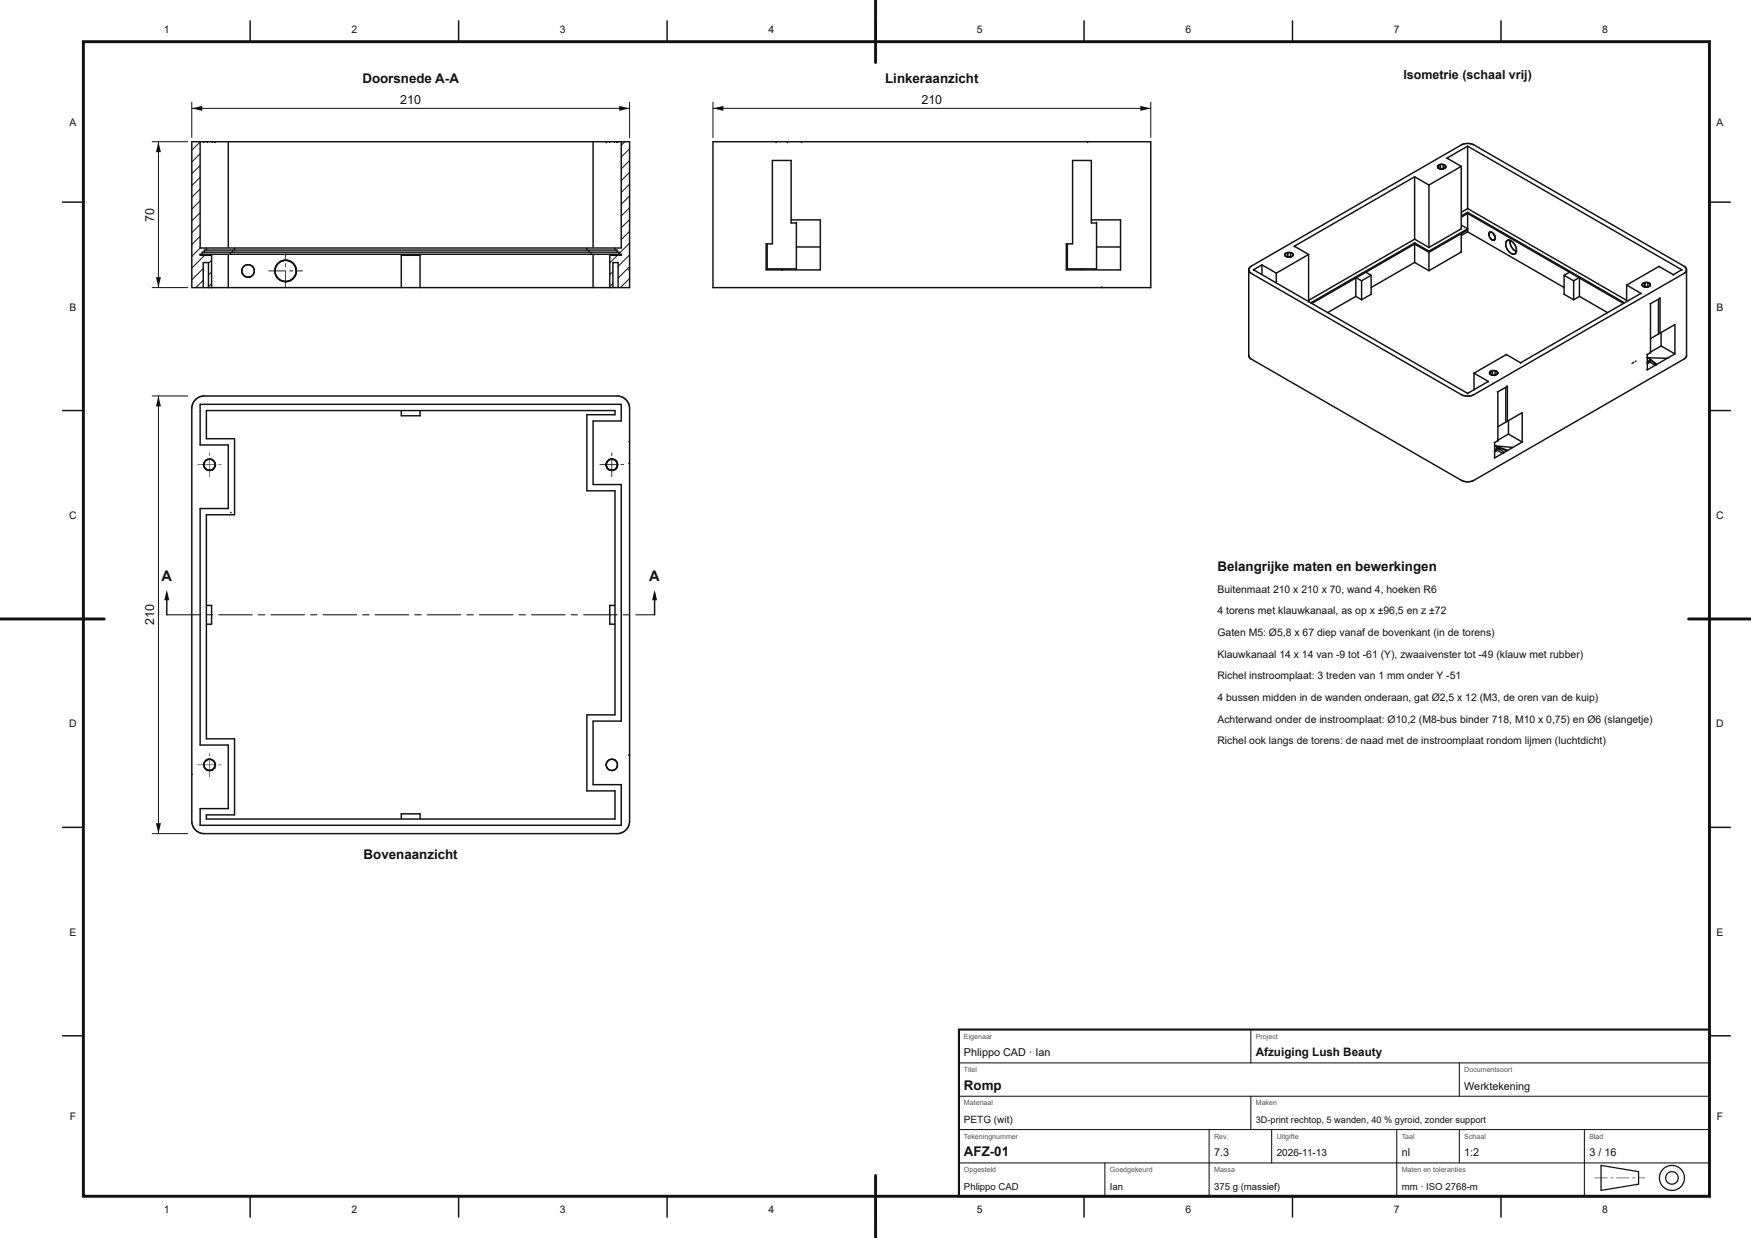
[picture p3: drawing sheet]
<svg xmlns="http://www.w3.org/2000/svg" width="420mm" height="297mm" viewBox="0 0 420 297" stroke-linecap="round" stroke-linejoin="round" font-family="sans-serif">
<g fill="none" stroke="#111" stroke-width=".35">
<path d="M48 34v25.5h1.5v.5h-.5v.5h-.5v.5h-.5v.3h2.7v7.7M48.9 34v.2M49.7 34v.2M50.9 34v.2M51.4 34v.2M51.6 34v.2M54.7 34v25.3M142.2 34v25.3M145.4 34v.2M145.5 34v.2M146.2 34v.2M147.4 34v.2"/>
<path d="M147.9 34v.2M148.1 34v.2M149 34v25.5h-1.5v.5h.5v.5h.5v.5h.5v.3h-2.8v7.7M49.7 59.5h6.5v.5h-6.5M56.4 59.5h84.2M147.3 59.5h-6.6v.5h6.6M48.7 69v-6h1.3v6M54.7 61.2v7.8M55.2 60.6v.4h-6.5M55.4 61h86.2M55.7 60.1v.4h-6.5M55.9 60.5h85.2"/>
<path d="M56.4 60h84.2M96.2 61.3h4.5v7.7h-4.5zM100.9 69h41.2M141.2 60.1v.4h6.6M141.7 60.6v.4h6.6M142.2 61v8h8.8v-35h-105v35h50.1M147 69v-6h1.2v6M150.8 64.8h.2"/>
<circle cx="59.5" cy="65" r="1.5"/>
<circle cx="68.5" cy="65" r="2.55"/>
</g>
<circle cx="59.6" cy="66.5" r=".17" fill="#111"/>
<circle cx="68.5" cy="65" r="2.55" fill="none" stroke="#111" stroke-width=".35"/>
<g fill="#111">
<path d="M64.4 65h4.1zM69.4 65h.9zM71.2 65h1.4z"/>
<path d="M68.5 65v4.1zM68.5 63.2v.9zM68.5 60.9v1.4z"/>
</g>
<circle cx="68.5" cy="65" r="2.55" fill="none" stroke="#111" stroke-width=".35"/>
<g fill="#111">
<path d="M64.4 65h4.1zM69.4 65h.9zM71.2 65h1.4z"/>
<path d="M68.5 65v4.1zM68.5 63.2v.9zM68.5 60.9v1.4z"/>
</g>
<g fill="none" stroke="#111" stroke-width=".24">
<path d="M48 39.7l-2 2M48 36.9l-2 2M48 34l-2 2M149.9 34l-.9 .9M151 38.5l-2 2M151 35.7l-2 2M48 59.5l-2 2M48 56.7l-2 2M48 53.8l-2 2M48 51l-2 2M48 48.2l-2 2M48 45.4l-2 2"/>
<path d="M48 42.5l-2 2M151 58.3l-2.5 2.5M151 55.5l-2 2M151 52.7l-2 2M151 49.8l-2 2M151 47l-2 2M151 44.2l-2 2M151 41.4l-2 2M48.7 67.2l-1.7 1.8M48.7 64.4l-2.7 2.8M49.1 61.3l-3.1 3M50.7 68.1l-.7 .7"/>
<path d="M50.7 65.2l-.7 .8M50.7 62.4l-.7 .8M147 68l-.8 .7M147 65.2l-.8 .7M148.1 61.3l-1.9 1.8M151 66.8l-2.2 2.2M151 64l-2.8 2.7M151 61.2l-2.8 2.7"/>
</g>
<g fill="none" stroke="#111" stroke-width=".35">
<path d="M46.9 95.9a3 3 0 0 1 2.1-.9h99a3 3 0 0 1 3 3v99a3 3 0 0 1-3 3h-99a3 3 0 0 1-3-3v-99a3 3 0 0 1 .9-2.1zM48 97h101v4h-6.8v15.2h6.8v56.8h-6.8v15.2h6.8v9.8h-101v-4h6.7v-15.3h-6.7v-56.7h6.7v-15.3h-6.7zM49.5 98.5h98v1h-6.8v18.2h6.8v53.8h-6.8v18.2h6.8v6.8h-98v-1h6.7v-18.3h-6.7v-53.7h6.7v-18.3h-6.7zM96.2 98.5v1.2h4.5v-1.2M48.7 111.5h.2M48.9 111.5l.4 1M49.3 112.4l.2 .2M49.4 112.5l.4 .3M49.7 112.7l.9 .1M50 110.2l1 .1M50.1 110.2l-.9 .4-.3 .9M50.9 110.3l.5 .5"/>
<path d="M51.1 112.5l-.6 .3M51.3 112.3l-.3 .3M51.4 110.7l.2 .8M51.5 111.9l-.2 .5M51.6 111.8l-.1 .1M51.6 111.5v.4M51.6 111.5h.1M145.2 111.5h.2M145.6 110.7a1.35 1.35 0 0 1 2.2-.1 1.35 1.35 0 0 1-.6 2.1 1.35 1.35 0 0 1-1.8-1.2M145.7 110.6l-.3 .9M150.8 111.1l.2 .1M55.3 122.9l.1 .1"/>
<path d="M49.5 145.2h1.2v4.5h-1.2M147.4 145.2h-1.2v4.5h1.2M48.8 183.5h.1M48.9 183.5l.4 1M49 183.1l-.1 .4M49.3 184.4l.2 .2M49.4 184.5l.2 .2M49.5 184.6l.1 .1M49.6 184.7l.8 .2M49.8 182.2l-.6 .4-.3 .5M50.4 184.8h-.2M50.5 182.2l.9 .6"/>
<path d="M50.5 182.2l-.9 .1M50.6 184.8h-.2M51.4 182.7l.2 .8M51.4 184.2l-.9 .6M51.4 184.1v.1M51.5 183.9l-.1 .3M51.6 183.8l-.1 .1M51.6 183.5v.4M51.6 183.5h.1M96.2 196.4v-1.2h4.5v1.2M145.2 183.5h.2M145.4 183.5l.1 .5 .4 .6"/>
<path d="M145.5 183l-.1 .5M145.9 184.5l1 .4M146 182.3l-.5 .8M146.6 182.2l.7 .1M146.7 182.1l-.7 .3M147.3 182.2l.4 .4M147.4 184.7l-.7 .1M147.4 184.7h-.1M147.7 182.5l.3 .6M147.9 184.2l-.5 .5M147.9 184.1v.1M148 183.1l.1 .5-.2 .6"/>
</g>
<g fill="#111">
<circle cx="50.8" cy="184.7" r=".17"/>
<circle cx="50.8" cy="112.7" r=".17"/>
</g>
<path d="M148.1 111.7v.2M151 105.8l-.1 .1M46 185.7h.1M148 183.9v.1M148 183.9h.1M150.9 181.2h.1M151 181l-.2 .1" fill="none" stroke="#111" stroke-width=".35"/>
<g fill="#111">
<circle cx="147.3" cy="182.2" r=".17"/>
<circle cx="51.3" cy="184.3" r=".17"/>
</g>
<circle cx="146.7" cy="111.5" r="1.35" fill="none" stroke="#111" stroke-width=".35"/>
<g fill="#111">
<path d="M143.9 111.5h4.1zM148.9 111.5h.8z"/>
<path d="M146.7 110.3v4.1zM146.7 108.6v.8z"/>
</g>
<circle cx="50.2" cy="111.5" r="1.35" fill="none" stroke="#111" stroke-width=".35"/>
<g fill="#111">
<path d="M47.4 111.5h4.1zM52.4 111.5h.8z"/>
<path d="M50.2 110.3v4.1zM50.2 108.6v.8z"/>
</g>
<circle cx="50.2" cy="183.5" r="1.35" fill="none" stroke="#111" stroke-width=".35"/>
<g fill="#111">
<path d="M47.4 183.5h4.1zM52.4 183.5h.8z"/>
<path d="M50.2 182.3v4.1zM50.2 180.6v.8z"/>
</g>
<circle cx="146.7" cy="111.5" r="1.35" fill="none" stroke="#111" stroke-width=".35"/>
<g fill="#111">
<path d="M143.9 111.5h4.1zM148.9 111.5h.8z"/>
<path d="M146.7 110.3v4.1zM146.7 108.6v.8z"/>
</g>
<g fill="none" stroke="#111" stroke-width=".35">
<path d="M171 34h105v35h-105M186.1 34v.2M188.8 34v.2M192.2 34v.2M260.8 34v.2M184 58.7v5.8h3.5v.2M189.7 52.8h7v12h-13v-6.3h1.5v-20h4.5v15h1.3M191 53.3v11.2h-3.3M191 59.3h5.6M256 58.7v5.8h3.5v.2M261.7 52.8h7v12h-13v-6.3h1.5v-20h4.5v15h1.3M263 53.3v11.2h-3.3"/>
<path d="M263 59.3h5.6M264.2 68.8v.2"/>
</g>
<circle cx="187.5" cy="64.8" r=".17" fill="#111"/>
<path d="M171 34v35" fill="none" stroke="#111" stroke-width=".35"/>
<path d="M46 24.5v8.5M46 26h105M151 24.5v8.5" fill="none" stroke="#111" stroke-width=".24"/>
<g fill="#111">
<path d="M46 26l2.5-.6v1.2z"/>
<path d="M148.5 25.4l2.5 .6-2.5 .6z"/>
</g>
<path d="M36.5 34h8.5M38 34v35M36.5 69h8.5" fill="none" stroke="#111" stroke-width=".24"/>
<g fill="#111">
<path d="M37.4 66.5h1.2l-.6 2.5z"/>
<path d="M38 34l.6 2.5h-1.2z"/>
</g>
<path d="M36.5 95h8.5M38 95v105M36.5 200h8.5" fill="none" stroke="#111" stroke-width=".24"/>
<g fill="#111">
<path d="M37.4 197.5h1.2l-.6 2.5z"/>
<path d="M38 95l.6 2.5h-1.2z"/>
</g>
<path d="M171 24.5v8.5M171 26h105M276 24.5v8.5" fill="none" stroke="#111" stroke-width=".24"/>
<g fill="#111">
<path d="M171 26l2.5-.6v1.2z"/>
<path d="M273.5 25.4l2.5 .6-2.5 .6z"/>
<path d="M39.9 147.4h8.1l.1 .1-.1 .1h-8zM49.4 147.4l1.7 .1-1.6 .1zM52.4 147.4h8.1l.1 .1-.1 .1h-8zM61.9 147.4l1.7 .1-1.6 .1zM64.9 147.4h8.1l.1 .1-.1 .1h-8zM74.4 147.4l1.7 .1-1.6 .1zM77.4 147.4h8.1l.1 .1-.1 .1h-8zM86.9 147.4l1.7 .1-1.6 .1zM89.9 147.4h8.1l.1 .1-.1 .1h-8zM99.4 147.4l1.7 .1-1.6 .1zM102.4 147.4h8.1l.1 .1-.1 .1h-8zM111.9 147.4l1.7 .1-1.6 .1zM114.9 147.4h8.1l.1 .1-.1 .1h-8zM124.4 147.4l1.7 .1-1.6 .1zM127.4 147.4h8.1l.1 .1-.1 .1h-8zM136.9 147.4l1.7 .1-1.6 .1zM139.9 147.4h8.1l.1 .1-.1 .1h-8zM149.4 147.4l1.7 .1-1.6 .1zM152.4 147.4h4.6l.1 .1-.1 .1h-4.5z"/>
</g>
<path d="M40 142.5v5" fill="none" stroke="#111" stroke-width=".35"/>
<path d="M40 141.5l.6 2.5h-1.2z" fill="#111"/>
<path d="M157 142.5v5" fill="none" stroke="#111" stroke-width=".35"/>
<path d="M157 141.5l.6 2.5h-1.2z" fill="#111"/>
<g fill="none" stroke="#111" stroke-width=".35">
<path d="M344.9 39.8l-.1 .3M344.9 39.8v.5M344.9 39.7v.1M345.4 39.5l-.5 .2M345.4 39.5v1.1M345.5 39.5h-.1M345.5 39.5h.6M345.5 39.5v1.1M346.1 39.5l.6 .3M346.1 39.5v1.1M346.7 39.8v.3M346.7 39.8v.5"/>
<path d="M347 37.9l3.5 2M347 37.9v.1M350.5 39.9l-7.8 4.5M350.5 39.9v15M352 35.1l51.4 29.6M352 35.1l-5 2.8M352 35.1v14.9M310.4 59.1l3.5 2M310.4 59.1v.1M339.3 42.4l3.4 2M339.3 57.4l3.4 2M339.3 58.3l3.4 2"/>
<path d="M339.3 42.4l-28.9 16.7M339.3 57.4l-25.4 14.6M339.3 58.3l-25 14.4M339.3 42.4v15M339.3 58.3v4.7M342.7 44.4v15M344.8 40v.2M344.8 40.2l.4 .3h.8M344.8 40.2v.1M346 40.5v.1M346.7 40.2l-.7 .3M346.7 40.2h.1"/>
<path d="M346.7 40v.2M350.4 54.8l.1 .1M350.5 54.9l-7.8 4.5M350.5 56.1v4.4M350.6 52.1l1.4-.9 37.4 21.6M350.6 54.1l1.4 .8-9.3 5.4M351.9 55.1l-9.2 5.4-3.4-1.9-24.6 14.1M352 50l38.1 22.1M352 50.9l37.6 21.7M352 55.6l23.1 13.4M352 50l-1.4 .9M352 50.9l-1.4 .9"/>
<path d="M352 55.6l-1.5 .9M352 50.9v4.7M357.2 55.9a1.25 1.25 0 0 0 1.2 1.7l.2-.4-.1-.6M357.2 55.8v.1M357.2 55.8l.4-.1 .6 .4M358.2 56v.1M358.2 56.1l.3 .5M358.5 56.6v.1M361.4 57.8a1.87 1.87 0 0 1 2.3 1.8 .94 .94 0 0 1-.4 1.3 .94 .94 0 0 1-1.3-.4 2.15 2.15 0 0 1-.6-2.7zM362.2 57.7a2.67 2.67 0 0 0 1.6 2.6M362.2 57.6v.1M299.5 64.7l.2 .5 .4 .4 50.4 29.1a3.3 3.3 0 0 0 3 0l50.4-29.1 .4-.4 .2-.5"/>
<path d="M299.5 64.7l.2-.4 .4-.5 50.4-29a3.3 3.3 0 0 1 3 0l50.4 29 .4 .5 .2 .4M299.5 64.7v20.6M300.6 64.7l51.4 29.7M300.6 64.7v.1M302.7 63.6l3.4 1.9M302.7 63.6l-2.1 1.1M302.7 63.6v2.3M306.1 65.5v2.3M308.2 61.2h.1M308.2 61.2l.5 .4 .7 .1M308.3 60.9l-.1 .3M308.3 60.9v.6"/>
<path d="M308.8 60.6v1.2M308.9 60.6l-.6 .3M308.9 60.6h.7l.4 .3M308.9 60.6v1.1M309.4 61.7v.1M309.5 60.6v1.2M310 60.9l.1 .1M310 60.9v.6M310.1 61v.1M310.1 61.3l-.7 .4M310.1 61v.3M310.1 61.2v.1"/>
<path d="M310.1 61.1v.1M313.9 61.1l-7.8 4.4M313.9 61.1v11.3M325.2 71.1l1.4 .8M325.2 71.1l-6.7 3.9M325.2 66.7v4.4M325.3 66.6l1.3 .8M326.6 67.4v4.5M327.5 65.3l1.4 .8M328.8 70.6h.1M328.9 66.1l-2.3 1.3M328.9 70.6l-2.3 1.3"/>
<path d="M328.9 66.1v4.5M339.3 63l3.4 1.9M339.3 63l-10.4 6M342.7 60.3v4.6M350.4 60.4l.1 .1M350.5 60.5l-7.8 4.4M375.1 66.1l2.3 1.3M375.1 70.6l2.3 1.3M375.1 66.1v4.5M375.2 70.6h-.1M376.4 65.3l-1.3 .8M377.4 67.4v4.5"/>
<path d="M378.7 66.6l-1.3 .8M378.8 71.1l6.8 3.9M378.8 71.1l-1.4 .8M378.8 66.7v4.4M390.1 68.4l3.5 2M390.1 68.4v3.8M393.6 70.4l-28.9 16.6M393.6 70.4v.1M393.9 68.3a.95 .95 0 0 0 1.2 .6M393.9 68.3v.3M393.9 68.3h.1M393.9 68.1v.5"/>
<path d="M394.5 67.8l-.6 .5M394.5 67.8v1.1M394.6 67.8h-.1M394.6 67.8h.6M394.6 67.8v1.1M395.1 68.9v.1M395.2 67.8l.5 .3M395.2 67.8v1.1M395.7 68.1l.1 .1M395.7 68.1v.5M395.8 72.8l.1 .1M395.8 68.2v.3"/>
<path d="M395.8 68.2v.1M395.8 68.5l-.7 .4M395.8 68.4v.1M395.9 72.9v11.7M397.8 71.9v8.2M397.9 63.9l3.4 2M397.9 63.9l-7.8 4.5M397.9 63.9v.1M398 71.5l.1 .1M398.1 71.6l-2.2 1.3M398.1 71.6v8.3M398.4 79.9v3.1"/>
<path d="M401.3 65.9v.1M403.4 64.7l-2.1 1.2M403.4 64.7v.1M404.5 64.7v20.6M299.5 85.3l.2 .4 .4 .5 50.4 29a3.3 3.3 0 0 0 3 0l50.4-29 .4-.5 .2-.4M299.5 85.2v.1M352 94.4v.1M353.5 89.5l3.5 2M353.5 89.5v4M357 91.5l-5 2.9M357 91.5v.1M357.3 89.5v.1"/>
<path d="M357.3 89.6v.1M357.3 89.7l.6 .3h.6M357.3 89.2v.4M357.3 89.2v.6M357.9 88.9v1.2M357.9 88.9l-.6 .3M357.9 88.9l.8 .1 .4 .2M357.9 88.9v1.1M358.5 90v.1M358.6 88.9v1.2M359.1 89.2l.1 .1M359.1 89.2v.6"/>
<path d="M359.1 93.9l.1 .1M359.2 89.3v.3M359.2 89.6l-.7 .4M359.2 89.5v.1M359.2 94v11.7M361.1 93v8.3M361.3 85.1l3.4 1.9M361.3 85.1l-7.8 4.4M361.3 85.1v.1M361.4 92.6l.1 .1M361.5 92.7l-2.3 1.3M361.5 92.7v8.4"/>
<path d="M364.7 87v.1M391.8 86.9l-.4 .3M392.4 86.6l-.2 .1M395 85.8l4.9 .2M395 85l.1 .1M395 88.7h.1M395.1 85.8l.5 .2 1.8 1.4M395.1 85.1v3.6M395.5 86.6l-.4 .2M395.5 86.6l.2 .1M395.5 86.6v.1M395.6 86.1l1.6 1.4"/>
<path d="M395.7 86.8l1.3 .8M395.7 86.1l.1 .4M395.7 86.7l-.6 .4M395.7 86.7l-.6 .6M395.8 84.6h.1M395.8 86.5l-.2 .2M395.8 86.4v.1M395.8 81.3l5.9-3.4v7M395.9 84.6l-.8 .5M398.4 83l3.3 1.9M398.4 83l-2.5 1.5M400.1 85.7l.2 .1"/>
<path d="M401.7 84.9l-6.6 3.8M404.5 85.2v.1M358.4 106.1l.1 .1M358.4 109.8l.1 .1M358.5 106.2v3.7M358.8 107l2.6 1.2M358.8 107.8l-.3 .1M358.8 107.1l2 1.4M358.9 107.8h-.2M358.9 107.8l.2 .1M358.9 107.8l-.4 .3M358.9 107.8h.1"/>
<path d="M358.9 107.8l-.4 .4M359 107.8l-.3 .3M359 108l1.4 .8M359 107.2l.6 .7M359.1 107.7l-.1 .1M359.1 107.9l-.6 .3M359.1 107.9l-.7 .5M359.1 107.3l.1 .3M359.1 107.7v.1M359.1 105.7h.1M359.2 107.6l-.1 .1M359.2 102.4l5.9-3.4v7"/>
<path d="M359.2 105.7l-.7 .5M361.8 104.1l3.3 1.9M361.8 104.1l-2.6 1.5M361.8 101v3.1M362.8 107.3l-4.3-.3 3.1 1M365.1 106l-6.6 3.9"/>
</g>
<circle cx="397" cy="87.6" r=".17" fill="#111"/>
<path d="M357.4 55.7h-.1M358.5 57.5l-.1 .1M361.6 57.7h-.1M363.4 60.8l-.1 .1" fill="none" stroke="#111" stroke-width=".35"/>
<g fill="#111">
<circle cx="359.1" cy="107.3" r=".17"/>
<circle cx="359.2" cy="107.6" r=".17"/>
<circle cx="360.4" cy="108.8" r=".17"/>
</g>
<path d="M20 10h390v277h-390z" fill="none" stroke="#111" stroke-width=".7" stroke-linecap="butt"/>
<path d="M210 0v15M0 148.5h25M405 148.5h14.9M210 282v15" fill="none" stroke="#111" stroke-width=".7"/>
<g fill="none" stroke="#111" stroke-width=".35">
<path d="M60 5v5M110 5v5M160 5v5M210 5v5M260 5v5M310 5v5M360 5v5M15 48.5h5M410 48.5h5M15 98.5h5M410 98.5h5M15 148.5h5"/>
<path d="M410 148.5h5M15 198.5h5M410 198.5h5M15 248.5h5M410 248.5h5M60 287v5M110 287v5M160 287v5M210 287v5M260 287v5M310 287v5M360 287v5"/>
</g>
<path d="M230 247h180v40h-180z" fill="none" stroke="#111" stroke-width=".5"/>
<g fill="none" stroke="#111" stroke-width=".25">
<path d="M230 255h180M300 247v8M350 255v8M230 279h180M230 271h180M230 263h180M265 279v8M290 271v16M300 263v8M305 271v8M335 271v16M350 271v8"/>
<path d="M380 271v16"/>
</g>
<path d="M384 279.6l9 1.5v3l-9 1.5z" fill="none" stroke="#111" stroke-width=".3"/>
<path d="M382.4 282.5l3.2 .1zM386.2 282.5l.8 .1zM387.6 282.5l3.2 .1zM391.4 282.5l.8 .1zM392.8 282.5l1.8 .1z" fill="#111"/>
<g fill="none" stroke="#111" stroke-width=".3">
<circle cx="401" cy="282.6" r="3"/>
<circle cx="401" cy="282.6" r="1.5"/>
</g>
<g font-size="3.5" fill="#111">
<text x="38.7" y="139.5">A</text>
<text x="155.7" y="139.5">A</text>
</g>
<g font-size="3.2" fill="#111">
<text x="86.9" y="20">Doorsnede A-A</text>
<text x="212.3" y="20">Linkeraanzicht</text>
<text x="292" y="137">Belangrijke maten en bewerkingen</text>
<text x="87.2" y="206">Bovenaanzicht</text>
<text x="231.2" y="261.4">Romp</text>
<text x="231.2" y="277.4">AFZ-01</text>
</g>
<g font-size="3" fill="#111">
<text x="336.6" y="19">Isometrie (schaal vrij)</text>
<text x="96" y="25">210</text>
<text x="221" y="25">210</text>
<text x="37" y="53.2" transform="rotate(-90 37 53.2)">70</text>
<text x="37" y="150" transform="rotate(-90 37 150)">210</text>
</g>
<text font-size="2.8" fill="#111" x="301.2" y="253.4">Afzuiging Lush Beauty</text>
<g font-size="2.6" fill="#111">
<text x="231.2" y="253.4">Phlippo CAD · Ian</text>
<text x="351.2" y="261.4">Werktekening</text>
<text x="291.2" y="277.4">7.3</text>
<text x="336.2" y="277.4">nl</text>
<text x="351.2" y="277.4">1:2</text>
<text x="381.2" y="277.4">3 / 16</text>
</g>
<g font-size="2.5" fill="#111">
<text x="39.3" y="8">1</text>
<text x="84.3" y="8">2</text>
<text x="134.3" y="8">3</text>
<text x="184.3" y="8">4</text>
<text x="234.3" y="8">5</text>
<text x="284.3" y="8">6</text>
<text x="334.3" y="8">7</text>
<text x="384.3" y="8">8</text>
<text x="16.7" y="30.2">A</text>
<text x="411.7" y="30.2">A</text>
<text x="16.7" y="74.5">B</text>
<text x="411.7" y="74.5">B</text>
<text x="16.6" y="124.5">C</text>
<text x="411.6" y="124.5">C</text>
<text x="292" y="142.2">Buitenmaat 210 x 210 x 70, wand 4, hoeken R6</text>
<text x="292" y="147.4">4 torens met klauwkanaal, as op x ±96,5 en z ±72</text>
<text x="292" y="152.6">Gaten M5: Ø5,8 x 67 diep vanaf de bovenkant (in de torens)</text>
<text x="292" y="157.8">Klauwkanaal 14 x 14 van -9 tot -61 (Y), zwaaivenster tot -49 (klauw met rubber)</text>
<text x="292" y="163">Richel instroomplaat: 3 treden van 1 mm onder Y -51</text>
<text x="292" y="168.2">4 bussen midden in de wanden onderaan, gat Ø2,5 x 12 (M3, de oren van de kuip)</text>
<text x="292" y="173.4">Achterwand onder de instroomplaat: Ø10,2 (M8-bus binder 718, M10 x 0,75) en Ø6 (slangetje)</text>
<text x="16.6" y="174.5">D</text>
<text x="292" y="178.6">Richel ook langs de torens: de naad met de instroomplaat rondom lijmen (luchtdicht)</text>
<text x="411.6" y="174.5">D</text>
<text x="16.7" y="224.5">E</text>
<text x="411.7" y="224.5">E</text>
<text x="16.7" y="268.7">F</text>
<text x="411.7" y="268.7">F</text>
<text x="39.3" y="291">1</text>
<text x="84.3" y="291">2</text>
<text x="134.3" y="291">3</text>
<text x="184.3" y="291">4</text>
<text x="234.3" y="291">5</text>
<text x="284.3" y="291">6</text>
<text x="334.3" y="291">7</text>
<text x="384.3" y="291">8</text>
</g>
<g font-size="2.4" fill="#111">
<text x="231.2" y="269.4">PETG (wit)</text>
<text x="306.2" y="277.4">2026-11-13</text>
</g>
<g font-size="2.3" fill="#111">
<text x="231.2" y="285.4">Phlippo CAD</text>
<text x="266.2" y="285.4">Ian</text>
<text x="291.2" y="285.4">375 g (massief)</text>
<text x="336.2" y="285.4">mm · ISO 2768-m</text>
</g>
<text font-size="2.2" fill="#111" x="301.2" y="269.4">3D-print rechtop, 5 wanden, 40 % gyroid, zonder support</text>
<g font-size="1.7" fill="#555">
<text x="231.2" y="249.2">Eigenaar</text>
<text x="301.2" y="249.2">Project</text>
<text x="231.2" y="257.2">Titel</text>
<text x="351.2" y="257.2">Documentsoort</text>
<text x="231.2" y="265.2">Materiaal</text>
<text x="301.2" y="265.2">Maken</text>
<text x="231.2" y="273.2">Tekeningnummer</text>
<text x="291.2" y="273.2">Rev.</text>
<text x="306.2" y="273.2">Uitgifte</text>
<text x="336.2" y="273.2">Taal</text>
<text x="351.2" y="273.2">Schaal</text>
<text x="381.2" y="273.2">Blad</text>
<text x="231.2" y="281.2">Opgesteld</text>
<text x="266.2" y="281.2">Goedgekeurd</text>
<text x="291.2" y="281.2">Massa</text>
<text x="336.2" y="281.2">Maten en toleranties</text>
</g>
</svg>
